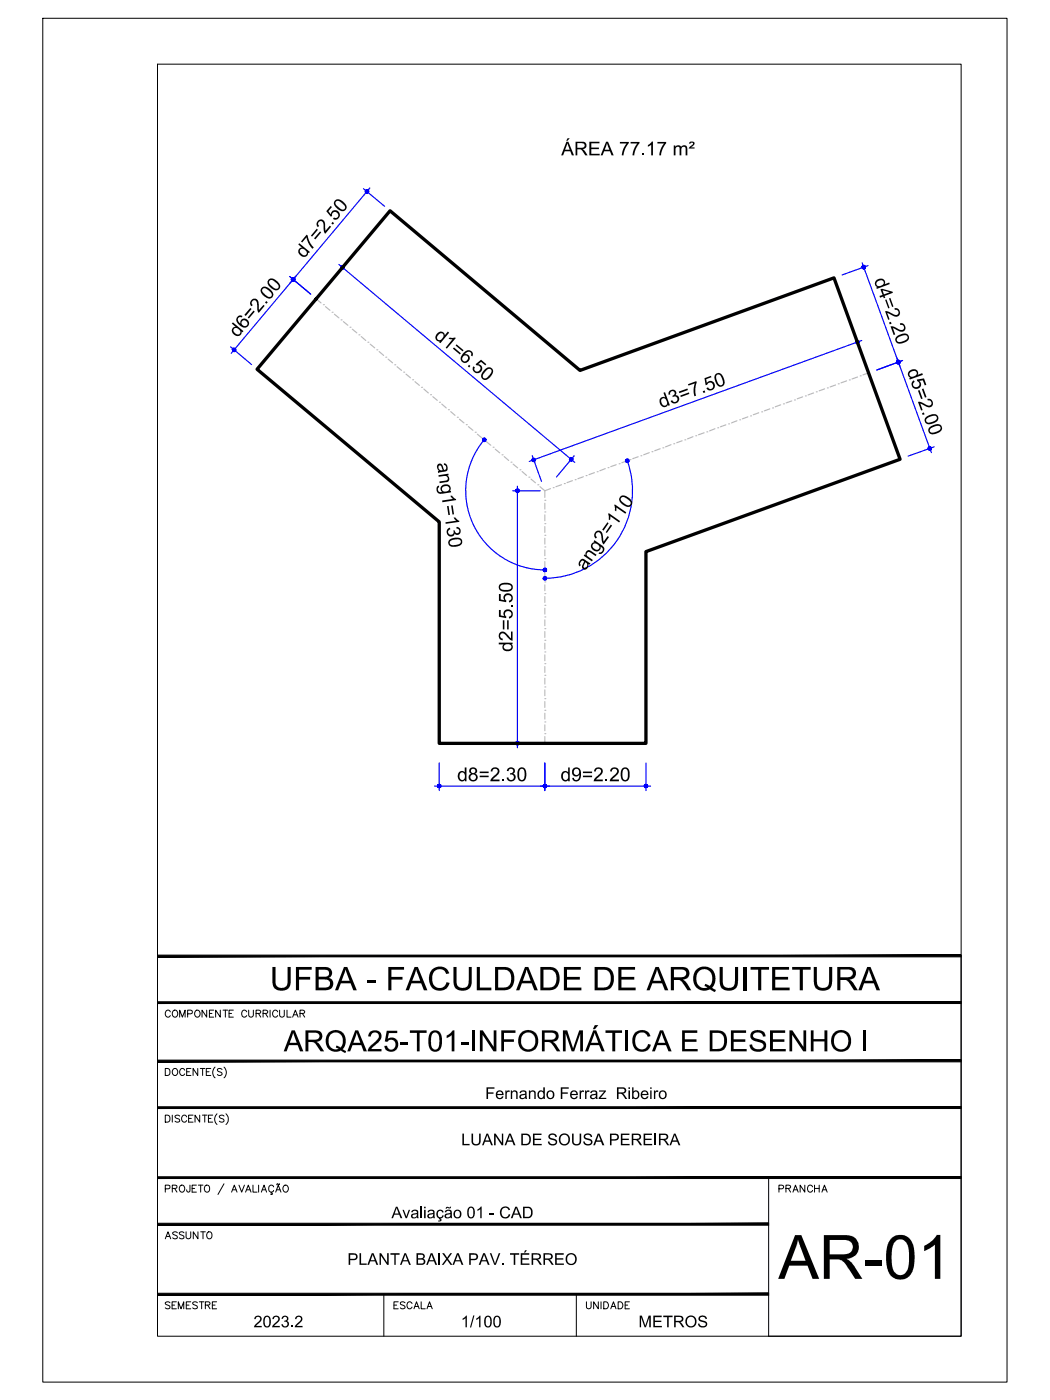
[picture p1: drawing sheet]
<svg xmlns="http://www.w3.org/2000/svg" width="229mm" height="305mm" viewBox="0 0 229 305" stroke-linecap="round" stroke-linejoin="round" font-family="sans-serif">
<!-- layer: ARQ_EIXO CINZA 04 -->
<g fill="none" stroke="#bababa" stroke-width=".25">
<path d="M68.8 65.1l1.1 .9M70.4 66.3h.1M70.9 66.8l.9 .8M72.3 68h.1M72.8 68.4l1 .8M74.3 69.6h.1M74.8 70l.9 .8M76.2 71.2h.1M76.7 71.7l1 .8M78.1 72.9h.1M78.7 73.3l.9 .8M80.1 74.5h.1"/>
<path d="M80.6 74.9l1 .8M82 76.2h.1M82.5 76.5l1 .9M84 77.8h.1M84.5 78.2l1 .8M85.9 79.4h.1M86.4 79.8l1 .8M87.9 81h.1M88.4 81.4l1 .9M89.8 82.7h.1M90.3 83.1l1 .8M91.8 84.3h.1"/>
<path d="M92.3 84.7l1 .9M93.7 85.9h.1M94.2 86.4l1 .8M95.7 87.6h.1M96.2 88l1 .8M97.6 89.2h.1M98.1 89.6l1 .8M99.6 90.8h.1M100 91.3l1 .8M101.5 92.5h.1M102 92.9l1 .8M103.5 94.1h.1"/>
<path d="M103.9 94.5l1 .8M105.4 95.8h.1M105.9 96.1l.9 .8M107.4 97.4h.1M107.8 97.8l1 .8M109.3 99h.1M109.8 99.4l.9 .8M138.9 99.4l-1.1 .5M139.5 99.2h.1M141.4 98.6l-1.3 .4M141.9 98.3h.1M143.7 97.7l-1.2 .4"/>
<path d="M144.3 97.5h.1M146.1 96.8l-1.2 .5M146.7 96.6h.1M148.5 96l-1.2 .4M149.1 95.8h.1M150.9 95.1l-1.2 .4M151.5 94.9h.1M153.3 94.2l-1.2 .5M153.9 94h.1M155.7 93.3l-1.2 .5M156.3 93.1h.1M158 92.5l-1.2 .4"/>
<path d="M158.6 92.3h.1M160.4 91.6l-1.1 .5M161 91.4h.1M162.8 90.8l-1.2 .4M163.4 90.6h.1M165.2 89.9l-1.2 .4M165.8 89.7h.1M167.6 89l-1.2 .5M168.2 88.8h.1M170 88.1l-1.2 .5M170.6 87.9h.1M172.4 87.3l-1.2 .4"/>
<path d="M173 87.1h.1M174.8 86.4l-1.2 .4M175.3 86.2h.1M177.1 85.6l-1.2 .4M177.7 85.3h.1M179.5 84.7l-1.1 .4M180.1 84.5h.1M181.9 83.8l-1.2 .4M182.5 83.6h.1M184.3 82.9l-1.2 .5M184.9 82.7h.1M186.7 82.1l-1.2 .4"/>
<path d="M187.3 81.8h.1M189.1 81.2l-1.2 .4M111.3 100.6h.1M111.7 101l1 .9M113.2 102.3h.1M113.7 102.7l.9 .8M115.1 103.9h.1M115.6 104.3l1 .8M117.1 105.5h.1M117.6 106l1 .8M118.6 119.1h.1M118.6 116.5h.1"/>
<path d="M118.6 114h.1M118.6 111.5h.1M118.6 108.9h.1M118.6 109.6v1.2M118.6 112.1v1.3M118.6 114.6v1.3M118.6 117.2v1.2M118.6 119.7v1.3M119.8 106.4l-1.2 .4v1.5M120.4 106.2h.1M122.3 105.5l-1.3 .5M122.9 105.3h.1"/>
<path d="M124.6 104.6l-1.2 .5M125.2 104.4h.1M127 103.8l-1.2 .4M127.6 103.5h.1M129.4 102.9l-1.2 .4M130 102.7h.1M131.8 102l-1.2 .5M132.4 101.8h.1M134.2 101.2l-1.2 .4M134.8 101h.1M136.6 100.3l-1.2 .5M137.2 100.1h.1"/>
<path d="M118.6 139.4h.1M118.6 136.9h.1M118.6 134.3h.1M118.6 131.8h.1M118.6 129.2h.1M118.6 126.7h.1M118.6 124.2h.1M118.6 121.6h.1M118.6 122.3v1.2M118.6 124.8v1.3M118.6 127.3v1.3M118.6 129.9v1.2"/>
<path d="M118.6 132.4v1.3M118.6 135v1.2M118.6 137.5v1.3M118.6 159.7h.1M118.6 157.2h.1M118.6 154.6h.1M118.6 152.1h.1M118.6 149.6h.1M118.6 147h.1M118.6 144.5h.1M118.6 141.9h.1M118.6 140v1.3"/>
<path d="M118.6 142.6v1.2M118.6 145.1v1.3M118.6 147.7v1.2M118.6 150.2v1.3M118.6 152.7v1.3M118.6 155.3v1.2M118.6 157.8v1.3M118.6 160.4v1.4"/>
</g>
<!-- layer: COTA AZUL -->
<g fill="none" stroke="#00f" stroke-width=".25">
<path d="M73.8 57.6l51.3 43.1M75.2 57.4l-3.9 4.7M79.1 41.1l4.6 3.8M80.5 40.9l-30.2 36M187.7 57.2l15.1 41.4M189 57.8l-5.7 2.1M50.2 75.5l4.6 3.9M63.1 60.2l4.5 3.9M186.3 73.5l2.1 5.7M187.6 74.1l-72.4 26.4M196.5 78.5l-5.6 2.1M105.4 95.7a17.3 17.3 0 0 0-2.4 18.4 17.3 17.3 0 0 0 15.6 10"/>
<path d="M115.9 99.2l2 5.6M125 99.2l-3.8 4.6M203.4 97.3l-5.7 2M111.6 106.8h6M112.6 105.8v57M136.6 100.3a19.1 19.1 0 0 1-18 25.6M94.6 171.2h47M95.6 166.1v6M111.6 161.8h6M118.6 166.1v6M140.6 166.1v6"/>
</g>
<g fill="#00f" stroke="#00f" stroke-width=".22">
<path d="M74.3 58l-.1 .2 .3 .1zM74.2 58.2l.3 .1-.3 .1zM74.2 58.4l.1 .1 .2-.2z"/>
<path d="M74.5 58.3l-.2 .2 .2 .1zM74.5 58.3l.2 .3h-.2zM74.5 58.3l.2 .3 .1-.1z"/>
<path d="M74.5 58.3l.3 .2 .1-.2zM74.5 58.3l.4-.2v.2zM74.8 58l-.3 .3 .4-.2z"/>
<path d="M74.6 57.9l-.1 .4 .3-.3zM74.4 57.9h.2l-.1 .4zM74.3 58l.2 .3-.1-.4z"/>
<path d="M124.3 100l.3 .2 .1-.1zM124.3 100l.4-.1v.2zM124.3 100l.4-.1-.1-.2z"/>
<path d="M124.4 99.7l-.1 .3 .3-.3zM124.2 99.7h.2l-.1 .3zM124.2 99.7l-.1 .1 .2 .2z"/>
<path d="M124.1 99.8l-.1 .1 .3 .1zM124 99.9l.3 .1-.3 .1zM124 100.1l.1 .2 .2-.3z"/>
<path d="M124.3 100l-.2 .3 .2 .1zM124.3 100l.2 .4h-.2zM124.3 100l.2 .4 .1-.2z"/>
<path d="M112.5 106.5l.1 .3v-.3zM112.3 106.6l.2-.1 .1 .3zM112.3 106.6v.2h.3z"/>
<path d="M112.3 106.8v.2l.3-.2zM112.3 107l.3-.2-.1 .3zM112.6 106.8l-.1 .3 .1 .1z"/>
<path d="M112.6 106.8v.4l.3-.1zM112.6 106.8l.4 .2-.1 .1zM112.6 106.8l.4 .2v-.2z"/>
<path d="M112.6 106.8h.4v-.2zM112.9 106.5l.1 .1-.4 .2zM112.6 106.5v.3l.3-.3z"/>
<path d="M112.6 161.8v.4l.3-.1zM112.6 161.8l.4 .2-.1 .1zM112.6 161.8l.4 .2v-.2z"/>
<path d="M112.6 161.8h.4v-.2zM112.9 161.5l.1 .1-.4 .2zM112.6 161.5v.3l.3-.3z"/>
<path d="M112.5 161.5l.1 .3v-.3zM112.3 161.6l.2-.1 .1 .3zM112.3 161.6v.2h.3z"/>
<path d="M112.3 161.8v.2l.3-.2zM112.3 162l.3-.2-.1 .3zM112.6 161.8l-.1 .3 .1 .1z"/>
<path d="M115.8 100.2l.2 .2 .2-.3zM116.2 100.1l-.1 .4-.1-.1zM116.2 100.1l-.1 .4h.2z"/>
<path d="M116.2 100.1l.1 .4 .2-.1zM116.2 100.1l.3 .1v.2zM116.2 100.1l.3 .1v-.2z"/>
<path d="M116.4 99.9l-.2 .2 .3-.1zM116.2 99.8l.2 .1-.2 .2zM116.1 99.8l.1 .3v-.3z"/>
<path d="M115.9 99.9l.3 .2-.1-.3zM115.9 99.9l.3 .2h-.4zM115.8 100.1v.1l.4-.1z"/>
<path d="M186.9 74.2l-.3 .3 .4-.2zM186.7 74.1l.2 .1-.3 .3zM186.5 74.1l.1 .4 .1-.4z"/>
<path d="M186.5 74.1l-.1 .2 .2 .2zM186.4 74.3l.2 .2-.3-.1zM186.3 74.4v.2l.3-.1z"/>
<path d="M186.3 74.6l.1 .2 .2-.3zM186.6 74.5v.3h-.2zM186.6 74.5v.3h.2z"/>
<path d="M186.6 74.5l.2 .3 .1-.1zM186.6 74.5h.4l-.1 .2zM186.6 74.5h.4v-.2z"/>
<path d="M187.7 57.9l.3 .3-.1-.4zM187.7 57.9l.3 .3-.3-.1zM187.7 58.1v.2l.3-.1z"/>
<path d="M187.7 58.3l.1 .2 .2-.3zM188 58.2v.3h-.2zM188 58.2v.3h.2z"/>
<path d="M188 58.2l.2 .3 .1-.1zM188 58.2h.4l-.1 .2zM188 58.2h.4v-.2z"/>
<path d="M188.3 57.9l-.3 .3 .4-.2zM188.1 57.8l.2 .1-.3 .3zM187.9 57.8l.1 .4 .1-.4z"/>
<path d="M195.6 78.8l.1 .4 .2-.1zM195.6 78.8l.4 .1-.1 .2zM195.6 78.8l.4 .1-.1-.2z"/>
<path d="M195.8 78.5l-.2 .3 .3-.1zM195.6 78.4l.2 .1-.2 .3zM195.5 78.5l.1 .3v-.4z"/>
<path d="M195.3 78.6l.3 .2-.1-.3zM195.3 78.6l.3 .2h-.4zM195.2 78.8v.2l.4-.2z"/>
<path d="M195.2 79l.1 .1 .3-.3zM195.6 78.8l-.1 .4-.2-.1zM195.6 78.8l-.1 .4h.2z"/>
<path d="M195.3 78.6l.3 .2-.1-.3zM195.3 78.6l.3 .2h-.4zM195.2 78.8v.2l.4-.2z"/>
<path d="M195.2 79l.1 .1 .3-.3zM195.6 78.8l-.1 .4-.2-.1zM195.6 78.8l-.1 .4h.2z"/>
<path d="M195.6 78.8l.1 .4 .2-.1zM195.6 78.8l.4 .1-.1 .2zM195.6 78.8l.4 .1-.1-.2z"/>
<path d="M195.8 78.5l-.2 .3 .3-.1zM195.6 78.4l.2 .1-.2 .3zM195.5 78.5l.1 .3v-.4z"/>
<path d="M202.4 97.6l.2 .4 .1-.1zM202.4 97.6l.4 .1-.1 .2zM202.4 97.6l.4 .1v-.2z"/>
<path d="M202.6 97.3l-.2 .3 .4-.1zM202.5 97.2l.1 .1-.2 .3zM202.3 97.3l.1 .3 .1-.4z"/>
<path d="M202.1 97.4l.3 .2-.1-.3zM202.1 97.4l.3 .2h-.3zM202.1 97.6v.1l.3-.1z"/>
<path d="M202.1 97.7l.1 .2 .2-.3zM202.4 97.6v.4l-.2-.1zM202.4 97.6v.4h.2z"/>
<path d="M63.9 60.5l-.1 .3 .3-.2zM63.7 60.5h.2l-.1 .3zM63.5 60.6l.3 .2-.1-.3z"/>
<path d="M63.5 60.6v.2h.3zM63.5 60.8h.3l-.3 .2zM63.5 61l.1 .1 .2-.3z"/>
<path d="M63.8 60.8l-.2 .3 .2 .1zM63.8 60.8l.2 .4h-.2zM63.8 60.8l.2 .4 .1-.1z"/>
<path d="M63.8 60.8l.3 .3 .1-.2zM63.8 60.8l.4-.1v.2zM64.1 60.6l-.3 .2 .4-.1z"/>
<path d="M51 76.2l-.3 .3h.2zM51 76.2l.1 .3h-.2zM51 76.2l.1 .3 .2-.1z"/>
<path d="M51 76.2l.3 .2 .1-.2zM51 76.2l.3-.2 .1 .2zM51.2 75.9l-.2 .3 .3-.2z"/>
<path d="M51 75.8v.4l.2-.3zM50.8 75.8h.2v.4zM50.7 75.9l.3 .3-.2-.4z"/>
<path d="M50.7 75.9l-.1 .2 .4 .1zM50.6 76.1l.4 .1-.4 .1zM50.6 76.3l.1 .2 .3-.3z"/>
<path d="M63.8 60.8l-.2 .3 .2 .1zM63.8 60.8l.2 .4h-.2zM63.8 60.8l.2 .4 .1-.1z"/>
<path d="M63.8 60.8l.3 .3 .1-.2zM63.8 60.8l.4-.1v.2zM64.1 60.6l-.3 .2 .4-.1z"/>
<path d="M63.9 60.5l-.1 .3 .3-.2zM63.7 60.5h.2l-.1 .3zM63.5 60.6l.3 .2-.1-.3z"/>
<path d="M63.5 60.6v.2h.3zM63.5 60.8h.3l-.3 .2zM63.5 61l.1 .1 .2-.3z"/>
<path d="M80 41.3l-.1 .4 .2-.3zM79.8 41.4l.2-.1-.1 .4zM79.6 41.4l.3 .3-.1-.3z"/>
<path d="M79.6 41.4l-.1 .3h.4zM79.5 41.7h.4l-.4 .1zM79.5 41.8l.2 .2 .2-.3z"/>
<path d="M79.9 41.7l-.2 .3 .1 .1zM79.9 41.7l.1 .3-.2 .1zM79.9 41.7l.1 .3h.2z"/>
<path d="M79.9 41.7l.3 .3 .1-.2zM79.9 41.7l.4-.1v.2zM80.1 41.4l-.2 .3 .4-.1z"/>
<path d="M118.6 171.2h.4v-.3zM118.8 170.8l.2 .1-.4 .3zM118.6 170.8v.4l.2-.4z"/>
<path d="M118.4 170.8l.2 .4v-.4zM118.4 170.8l.2 .4-.3-.3zM118.3 170.9l-.1 .3h.4z"/>
<path d="M118.2 171.2l.1 .1 .3-.1zM118.3 171.3l.3-.1-.2 .3zM118.6 171.2l-.2 .3h.2z"/>
<path d="M118.6 171.2v.3h.2zM118.6 171.2l.4 .1-.2 .2zM118.6 171.2l.4 .1v-.1z"/>
<path d="M95.2 171.2l.1 .1 .3-.1zM95.3 171.3l.3-.1-.2 .3zM95.6 171.2l-.2 .3h.2z"/>
<path d="M95.6 171.2v.3h.2zM95.6 171.2l.4 .1-.2 .2zM95.6 171.2l.4 .1v-.1z"/>
<path d="M95.6 171.2h.4v-.3zM95.8 170.8l.2 .1-.4 .3zM95.6 170.8v.4l.2-.4z"/>
<path d="M95.4 170.8l.2 .4v-.4zM95.4 170.8l.2 .4-.3-.3zM95.3 170.9l-.1 .3h.4z"/>
<path d="M140.6 171.2h.4v-.3zM140.8 170.8l.2 .1-.4 .3zM140.6 170.8v.4l.2-.4z"/>
<path d="M140.4 170.8l.2 .4v-.4zM140.4 170.8l.2 .4-.3-.3zM140.3 170.9v.3h.3z"/>
<path d="M140.3 171.2v.1l.3-.1zM140.3 171.3l.3-.1-.2 .3zM140.6 171.2l-.2 .3h.2z"/>
<path d="M140.6 171.2v.3h.2zM140.6 171.2l.4 .1-.2 .2zM140.6 171.2l.4 .1v-.1z"/>
<path d="M118.2 171.2l.1 .1 .3-.1zM118.3 171.3l.3-.1-.2 .3zM118.6 171.2l-.2 .3h.2z"/>
<path d="M118.6 171.2v.3h.2zM118.6 171.2l.4 .1-.2 .2zM118.6 171.2l.4 .1v-.1z"/>
<path d="M118.6 171.2h.4v-.3zM118.8 170.8l.2 .1-.4 .3zM118.6 170.8v.4l.2-.4z"/>
<path d="M118.4 170.8l.2 .4v-.4zM118.4 170.8l.2 .4-.3-.3zM118.3 170.9l-.1 .3h.4z"/>
<path d="M105.5 95.4l-.1 .4 .3-.3zM105.3 95.4h.2l-.1 .4zM105.1 95.5l.3 .3-.1-.4z"/>
<path d="M105.1 95.5v.2l.3 .1zM105.1 95.7l.3 .1-.3 .1zM105.1 95.9l.1 .2 .2-.3z"/>
<path d="M105.4 95.8l-.2 .3h.2zM105.4 95.8l.1 .3h-.1zM105.4 95.8l.1 .3 .2-.1z"/>
<path d="M105.4 95.8l.3 .2 .1-.2zM105.4 95.8l.4-.2v.2zM105.7 95.5l-.3 .3 .4-.2z"/>
<path d="M118.6 124.1h.4v-.2zM118.8 123.7l.2 .2-.4 .2zM118.6 123.7v.4l.2-.4z"/>
<path d="M118.4 123.7l.2 .4v-.4zM118.4 123.7l.2 .4-.3-.2zM118.3 123.9l-.1 .2h.4z"/>
<path d="M118.2 124.1l.1 .1 .3-.1zM118.3 124.2l.3-.1-.2 .3zM118.6 124.1l-.2 .3 .2 .1z"/>
<path d="M118.6 124.1v.4l.2-.1zM118.6 124.1l.4 .1-.2 .2zM118.6 124.1l.4 .1v-.1z"/>
<path d="M118.2 125.9l.1 .2 .3-.2zM118.3 126.1l.3-.2-.2 .3zM118.6 125.9l-.2 .3 .2 .1z"/>
<path d="M118.6 125.9v.4l.2-.1zM118.6 125.9l.4 .2-.2 .1zM118.6 125.9l.4 .2v-.2z"/>
<path d="M118.6 125.9h.4v-.2zM118.8 125.6l.2 .1-.4 .2zM118.6 125.6v.3l.2-.3z"/>
<path d="M118.4 125.6l.2 .3v-.3zM118.4 125.6l.2 .3-.3-.2zM118.3 125.7l-.1 .2h.4z"/>
<path d="M136.3 100.1l.3 .2-.2-.4zM136.3 100.1l.3 .2-.4-.1zM136.2 100.2v.2l.4-.1z"/>
<path d="M136.2 100.4l.1 .2 .3-.3zM136.6 100.3l-.1 .4-.2-.1zM136.6 100.3l-.1 .4h.2z"/>
<path d="M136.6 100.3l.1 .4 .2-.2zM136.6 100.3l.3 .1v.1zM136.6 100.3l.3 .1v-.2z"/>
<path d="M136.8 100l-.2 .3 .3-.1zM136.7 99.9l.1 .1-.2 .3zM136.4 99.9l.2 .4 .1-.4z"/>
</g>
<!-- layer: 0 -->
<path d="M84.9 45.9l41.4 34.7 55.3-20.1 14.4 39.5-55.4 20.1v41.7h-45v-48.2l-39.6-33.2z" fill="none" stroke="#000" stroke-width=".72"/>
<!-- layer: MRG_EXTERNA -->
<path d="M9.3 4h209.9v296.9h-209.9z" fill="none" stroke="#000" stroke-width=".22"/>
<!-- layer: MRG_INTERNA -->
<path d="M34.3 14h175v276.9h-175z" fill="none" stroke="#000" stroke-width=".22"/>
<!-- layer: SIMB_01 -->
<g fill="#000" stroke="#000" stroke-width=".22">
<path d="M34.3 218.1v.4l175-.4zM34.3 218.5l175-.4v.4z"/>
<path d="M34.3 207.9v.4l175-.4zM34.3 208.3l175-.4v.4z"/>
<path d="M34.3 230.8v.4l175-.4zM34.3 231.2l175-.4v.4z"/>
<path d="M34.3 256.2v.4l175-.4zM34.3 256.6l175-.4v.4z"/>
<path d="M34.3 241v.3l175-.3zM34.3 241.3l175-.3v.3z"/>
<path d="M34.3 266.3v.4l133-.4zM34.3 266.7l133-.4v.4z"/>
<path d="M34.3 282h133v-.4zM34.3 281.6h133l-133 .4z"/>
</g>
<g fill="none" stroke="#000" stroke-width=".22">
<path d="M45 219.9v1.5l-1-1.5v1.5M46.5 219.9h-.9v1.5h.9M48 219.9v1.5l-1.1-1.5v1.5M48.6 219.9h1M49.1 219.9v1.5M50.8 219.9h-.9v1.5h.9M54.1 219.9v1.1l.5 .4h.3l.3-.4v-1.1M58.8 219.9v1.5M60.9 219.9v1.1l.4 .4 .5-.2 .1-1.3M62.5 219.9v1.5h.9M209.3 208.1v82.8h-42v-34.5M36 232.6h.5a.82 .82 0 0 1 .5 .8 .82 .82 0 0 1-.5 .7h-.5z"/>
<path d="M37.1 220.3a.56 .56 0 0 0-.7-.4 .56 .56 0 0 0-.4 .6 .63 .63 0 0 0 .2 .8 .63 .63 0 0 0 .9-.2M37.7 220.1a.72 .72 0 0 1 1 .2 .72 .72 0 0 1-.3 1.1 .72 .72 0 0 1-.9-.4 .72 .72 0 0 1 .2-.9zM37.7 232.8a.72 .72 0 0 1 1 .2 .72 .72 0 0 1-.3 1.1 .72 .72 0 0 1-.9-.4 .72 .72 0 0 1 .2-.9zM39.1 221.4v-1.5l.6 1.5 .6-1.5v1.5M40.2 233a.56 .56 0 0 0-.6-.4 .56 .56 0 0 0-.5 .6 .63 .63 0 0 0 .3 .8 .63 .63 0 0 0 .8-.2M40.6 233.3h.6M40.9 220.7l.9-.1v-.5l-.3-.2h-.6v1.5M41.6 232.6h-1v1.5h1M42.7 220a.71 .71 0 0 1 .9 .7 .71 .71 0 0 1-.9 .7l-.3-.5v-.4zM43.1 232.6v1.5l-1.1-1.5v1.5M43.6 232.6h1M44.1 232.6v1.5"/>
<path d="M44.9 233.3h.6M45.6 220.6h.5M45.9 232.6h-1v1.5h1M46.8 232.3a1.57 1.57 0 0 0 0 2.4M48.3 232.8l-.3-.2-.7 .2 .2 .4 .5 .2 .3 .3v.2l-.3 .2-.7-.2M48.8 232.3a1.57 1.57 0 0 1 0 2.4M49.9 220.6h.5M53.7 220.3a.56 .56 0 0 0-.6-.4 .56 .56 0 0 0-.5 .6 .63 .63 0 0 0 .3 .8 .63 .63 0 0 0 .8-.2M55.8 220.6h.8l.2-.4-.4-.3h-.6v1.5M56.3 220.6l.5 .8M57.3 220.6h.8l.2-.4-.4-.3h-.6v1.5M57.8 220.6l.5 .8"/>
<path d="M60.5 220.3a.56 .56 0 0 0-.7-.4 .56 .56 0 0 0-.4 .6 .63 .63 0 0 0 .2 .8 .63 .63 0 0 0 .9-.2M63.7 221.4l.6-1.5 .6 1.5M65.3 220.6h.9l.1-.4-.3-.3h-.7v1.5M65.8 220.6l.5 .8M36 242.8h.5a.82 .82 0 0 1 .5 .7 .82 .82 0 0 1-.5 .8h-.5zM36 258.8l.9-.1 .1-.6-1-.1v1.5M37.5 258.7l1-.1v-.5l-1-.1v1.5M37.5 242.8v1.5M38 258.7l.5 .8M39.1 243l-.3-.2-.7 .2 .2 .4 .7 .3 .1 .2v.2l-.3 .2-.7-.2M39.2 258.2a.72 .72 0 0 1 1 .2 .72 .72 0 0 1-.3 1.1 .72 .72 0 0 1-.9-.4 .72 .72 0 0 1 .2-.9zM40.6 243.2a.56 .56 0 0 0-.6-.4 .56 .56 0 0 0-.5 .6 .63 .63 0 0 0 .3 .8 .63 .63 0 0 0 .8-.2"/>
<path d="M41.1 243.5h.6M41.4 258l-.1 1.4-.4 .1-.2-.1-.1-.4M41.8 258.7h.6M42 242.8h-.9v1.5h.9M42.8 258h-1v1.5h1M43.2 258h1M43.5 242.8v1.5l-1-1.5v1.5M43.7 258v1.5M44.1 242.8h1M44.6 242.8v1.5M44.6 258.2a.63 .63 0 0 1 .8-.1 .63 .63 0 0 1 .2 .9 .57 .57 0 0 1-.5 .6 .57 .57 0 0 1-.6-.6zM45.4 243.5h.5"/>
<path d="M46.3 242.8h-.9v1.5h.9M47.2 242.5a1.57 1.57 0 0 0 0 2.3M48.8 243l-.4-.2-.6 .2 .1 .4 .7 .3 .2 .2v.2l-.4 .2-.6-.2M48.8 257.7l-1.3 2.4M49.2 242.5a1.57 1.57 0 0 1 0 2.3M50.4 259.5l.6-1.5 .6 1.5M50.7 259h.7M52 258l.6 1.5 .6-1.5M53.5 259.5l.6-1.5 .6 1.5M53.7 259h.7M55.1 258v1.5h.9M56.3 258v1.5"/>
<path d="M56.9 259.5l.6-1.5 .5 1.5M57.1 259h.7M59.1 259.5v.3l.2 .2h-.4M59.6 258.4a.6 .6 0 0 0-.9-.3 .6 .6 0 0 0-.2 .9 .54 .54 0 0 0 .4 .5 .54 .54 0 0 0 .7-.3M60 259.5l.6-1.5 .6 1.5M60.2 259h.8M60.3 257.8l-.1 .1M60.3 257.8h.2M60.5 257.8l.1 .1M60.6 257.9h.2M60.9 257.7l-.1 .2M61.8 258.2a.72 .72 0 0 1 1 .2 .72 .72 0 0 1-.3 1.1 .72 .72 0 0 1-.9-.4 .72 .72 0 0 1 .2-.9z"/>
<path d="M83.6 281.8v9.1M125.5 281.8v9.1"/>
</g>
<text font-size="13.3" x="169.5" y="278.4">AR-01</text>
<text font-size="7.1" x="58.8" y="215.6">UFBA - FACULDADE DE ARQUITETURA</text>
<text font-size="6.4" x="61.8" y="228.9">ARQA25-T01-INFORMÁTICA E DESENHO I</text>
<g font-size="4.4">
<text x="168.3" y="260.7">PRANCHA</text>
<text x="34.9" y="270.9">ASSUNTO</text>
<text x="34.9" y="286.1">SEMESTRE</text>
<text x="84.7" y="286.1">ESCALA</text>
<text x="126.3" y="286.1">UNIDADE</text>
</g>
<g font-size="4.2">
<text x="122.2" y="33.8">ÁREA 77.17 m²</text>
<text x="66.2" y="56.4" transform="rotate(-50 66.2 56.4)">d7=2.50</text>
<text x="190.2" y="61" transform="rotate(70 190.2 61)">d4=2.20</text>
<text x="51.7" y="73.7" transform="rotate(-50 51.7 73.7)">d6=2.00</text>
<text x="94.3" y="73.4" transform="rotate(40 94.3 73.4)">d1=6.50</text>
<text x="197.4" y="80.7" transform="rotate(70 197.4 80.7)">d5=2.00</text>
<text x="143.9" y="88.9" transform="rotate(-20 143.9 88.9)">d3=7.50</text>
<text x="95.1" y="100.9" transform="rotate(82 95.1 100.9)">ang1=130</text>
<text x="127.3" y="124.4" transform="rotate(-55 127.3 124.4)">ang2=110</text>
<text x="111.6" y="141.9" transform="rotate(-90 111.6 141.9)">d2=5.50</text>
<text x="99.5" y="170.1">d8=2.30</text>
<text x="122" y="170.1">d9=2.20</text>
</g>
<g font-size="3.5">
<text x="105.6" y="239.3">Fernando Ferraz Ribeiro</text>
<text x="100.4" y="249.3">LUANA DE SOUSA PEREIRA</text>
<text x="85.2" y="265.2">Avaliação 01 - CAD</text>
<text x="75.6" y="275.4">PLANTA BAIXA PAV. TÉRREO</text>
<text x="55.2" y="289">2023.2</text>
<text x="100.3" y="289">1/100</text>
<text x="139" y="289">METROS</text>
</g>
</svg>
